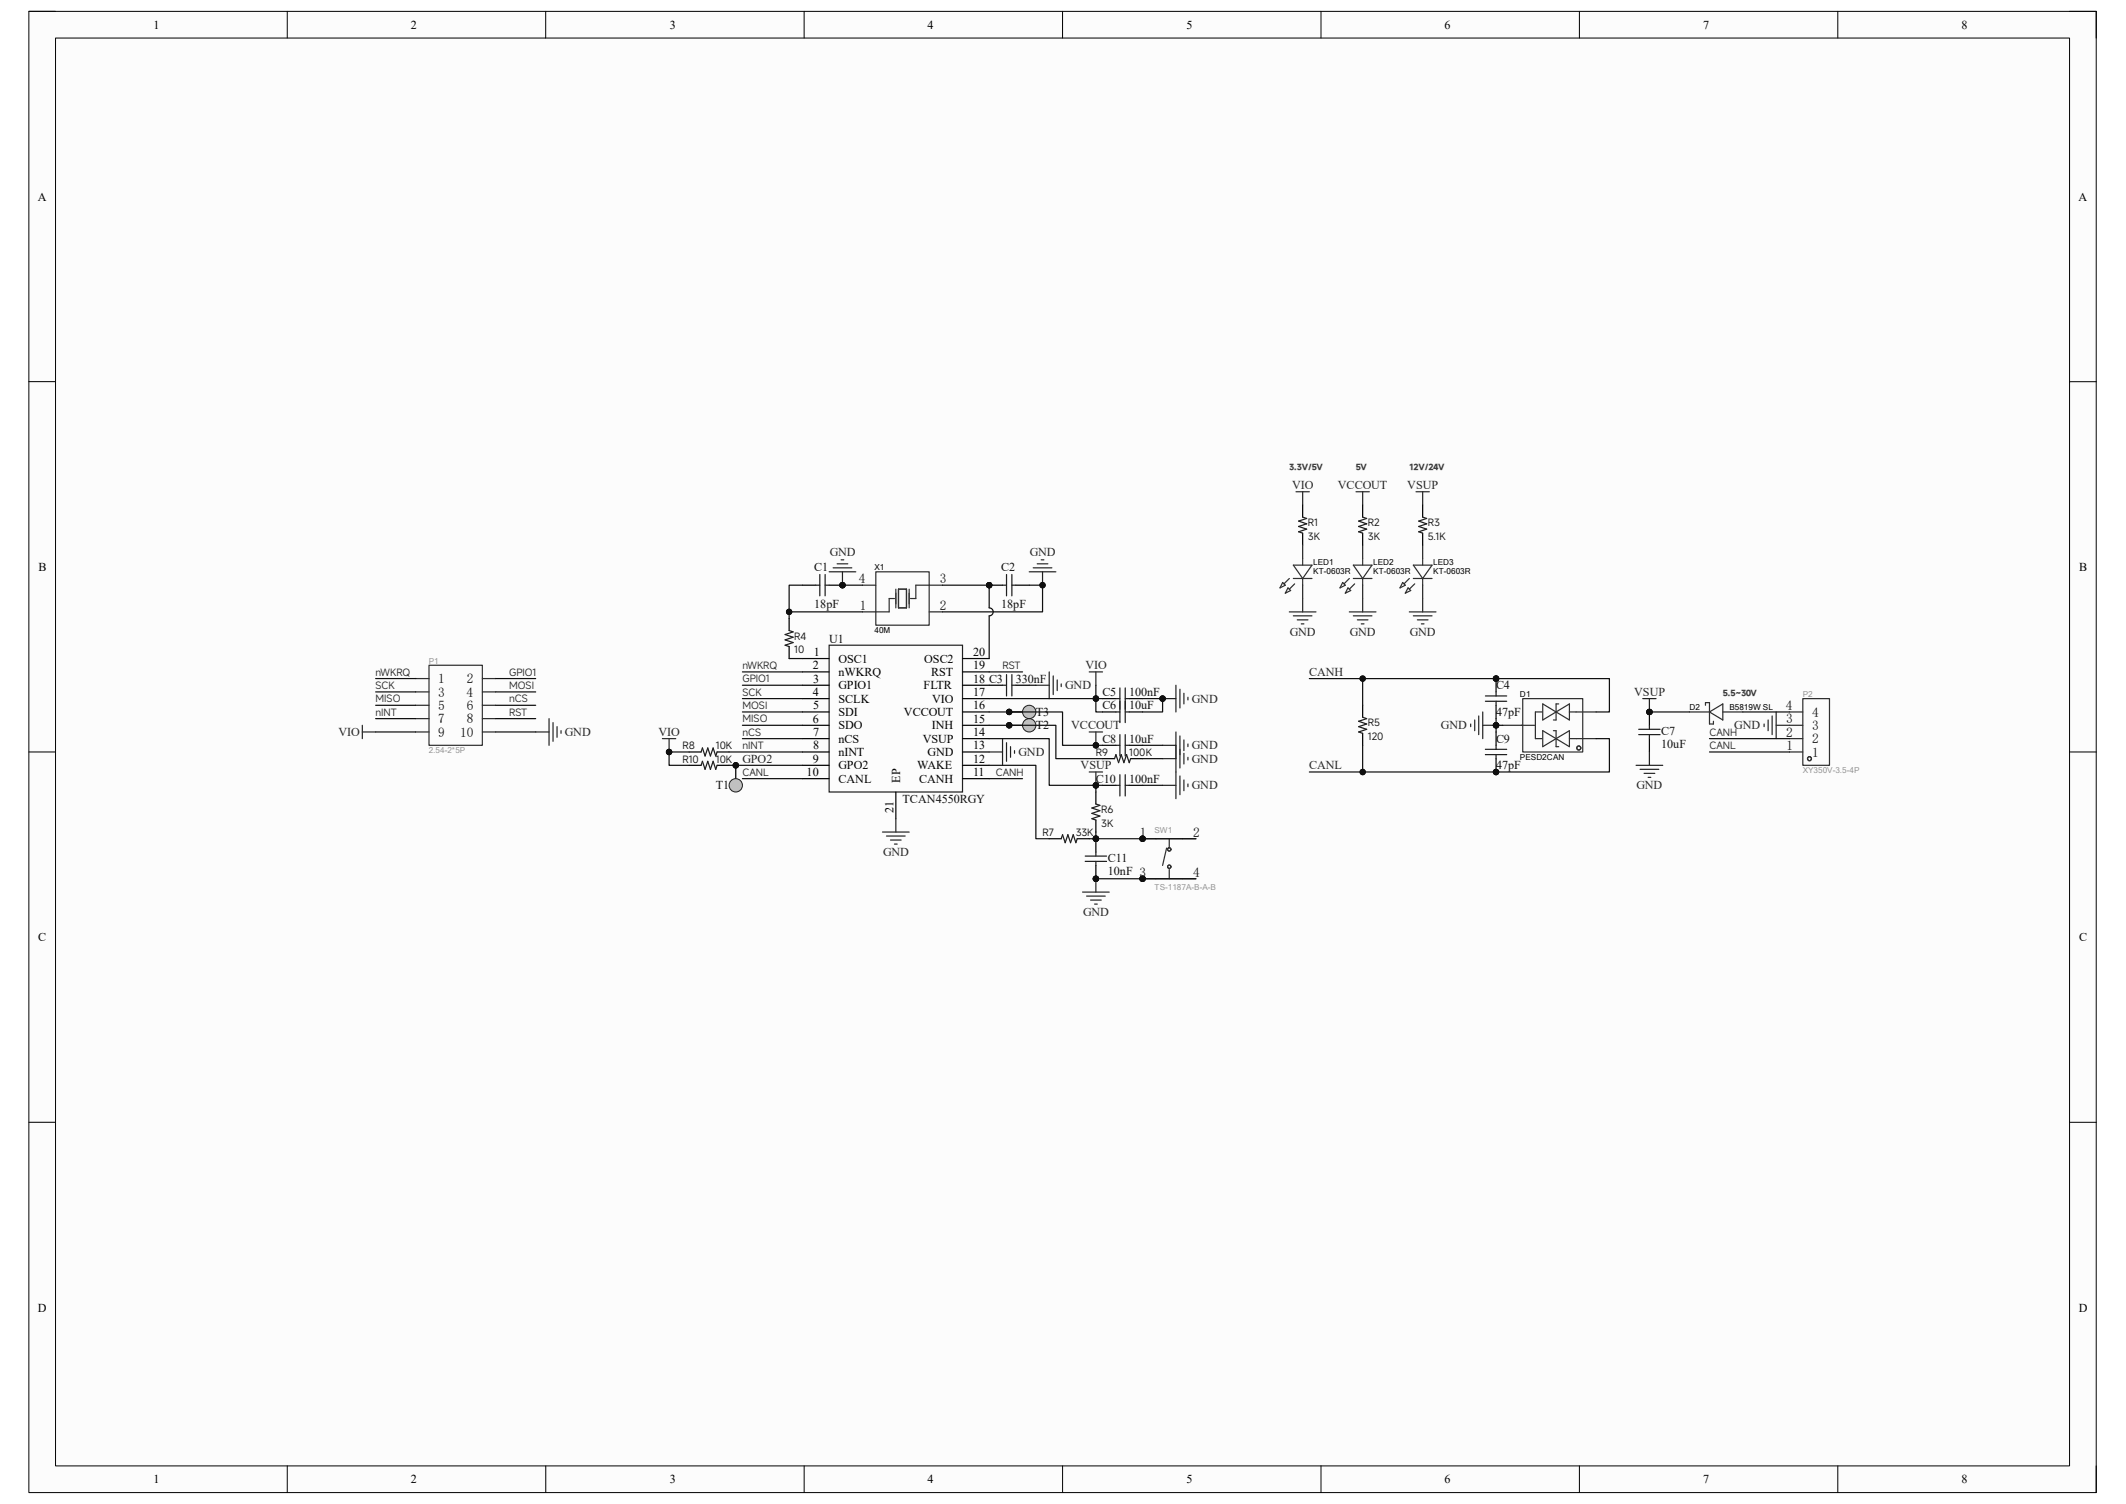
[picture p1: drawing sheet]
<svg xmlns="http://www.w3.org/2000/svg" width="297mm" height="210mm" viewBox="0 0 297 210" stroke-linecap="round" stroke-linejoin="round" font-family="sans-serif">
<path d="M4 1.6h288.8v206.8h-288.8z" fill-rule="evenodd" fill="#fcfcfc"/>
<path d="M4 1.6h288.8v206.8h-288.8z" fill="none" stroke="#000" stroke-width=".14"/>
<path d="M7.8 5.3h281.3v199.4h-281.3z" fill-rule="evenodd" fill="#fcfcfc"/>
<g fill="none" stroke="#000" stroke-width=".14">
<path d="M4 1.6h3.8M7.8 5.3h281.3v199.4h-281.3zM40.1 1.6v3.7M76.2 1.6v3.7M112.3 1.6v3.7M148.4 1.6v3.7M184.5 1.6v3.7M220.6 1.6v3.7M256.7 1.6v3.7M289.1 1.6h3.7v3.7M4 53.3h3.8M289.1 53.3h3.7"/>
<path d="M4 105h3.8M289.1 105h3.7M4 156.7h3.8M289.1 156.7h3.7M40.1 204.7v3.7M76.2 204.7v3.7M112.3 204.7v3.7M148.4 204.7v3.7M184.5 204.7v3.7M220.6 204.7v3.7M256.7 204.7v3.7M292.8 204.7v3.7"/>
</g>
<path d="M115.8 90.1h18.7v20.5h-18.7z" fill="none" stroke="#262626" stroke-width=".17"/>
<g fill="none" stroke="#000" stroke-width=".17">
<path d="M112.1 92h3.7M112.1 93.8h3.7M112.1 95.7h3.7M112.1 97.5h3.7M112.1 99.4h3.7M134.5 92h3.7M134.5 93.8h3.7M134.5 95.7h3.7M134.5 97.5h3.7M134.5 99.4h3.7M112.1 101.3h3.7M112.1 103.1h3.7"/>
<path d="M112.1 105h3.7M112.1 106.9h3.7M112.1 108.7h3.7M125.1 110.6v3.7M134.5 101.3h3.7M134.5 103.1h3.7M134.5 105h3.7M134.5 106.9h3.7M134.5 108.7h3.7"/>
</g>
<path d="M122.3 79.8h7.5v7.5h-7.5zM125 83.6h-.8v1.8h-1.9M125.1 82.3v2.6M125.5 82.3h1.1v2.6h-1.1zM127 82.3v2.6M129.8 81.7h-1.9v1.9h-.7" fill="none" stroke="#303030" stroke-width=".17"/>
<path d="M120.5 81.7h1.8M120.5 85.4h1.8M129.8 81.7h1.9M129.8 85.4h1.9" fill="none" stroke="#292929" stroke-width=".17"/>
<circle cx="117.7" cy="81.7" r=".37" fill="#0e0e0e"/>
<circle cx="117.7" cy="81.7" r=".37" fill="none" stroke="#0e0e0e" stroke-width=".14"/>
<path d="M112.1 81.7h1.9M115.8 81.7h1.9" fill="none" stroke="#000" stroke-width=".17"/>
<circle cx="117.7" cy="81.7" r=".37" fill="#0e0e0e"/>
<circle cx="117.7" cy="81.7" r=".37" fill="none" stroke="#0e0e0e" stroke-width=".14"/>
<path d="M114 81.7h.5M114.5 80.2v3M115.3 80.2v3M115.3 81.7h.5" fill="none" stroke="#1c1c1c" stroke-width=".17"/>
<circle cx="138.2" cy="81.7" r=".37" fill="#0e0e0e"/>
<circle cx="138.2" cy="81.7" r=".37" fill="none" stroke="#0e0e0e" stroke-width=".14"/>
<path d="M138.2 81.7h1.9" fill="none" stroke="#000" stroke-width=".17"/>
<circle cx="138.2" cy="81.7" r=".37" fill="#0e0e0e"/>
<circle cx="138.2" cy="81.7" r=".37" fill="none" stroke="#0e0e0e" stroke-width=".14"/>
<path d="M141.9 81.7h1.9" fill="none" stroke="#000" stroke-width=".17"/>
<path d="M140.1 81.7h.5M140.6 80.2v3M141.4 80.2v3M141.4 81.7h.5" fill="none" stroke="#1c1c1c" stroke-width=".17"/>
<path d="M115.8 79.8h3.8M116.4 79.3h2.6M116.9 78.7h1.5M117.5 78.2h.4M117.7 79.8v1.9" fill="none" stroke="#262626" stroke-width=".17"/>
<circle cx="117.7" cy="81.7" r=".37" fill="#0e0e0e"/>
<circle cx="117.7" cy="81.7" r=".37" fill="none" stroke="#0e0e0e" stroke-width=".14"/>
<path d="M143.8 79.8h3.7M144.3 79.3h2.6M144.9 78.7h1.5M145.5 78.2h.3M145.6 79.8v1.9" fill="none" stroke="#262626" stroke-width=".17"/>
<circle cx="145.6" cy="81.7" r=".37" fill="#0e0e0e"/>
<circle cx="145.6" cy="81.7" r=".37" fill="none" stroke="#0e0e0e" stroke-width=".14"/>
<path d="M154 97.5h1.9M157.8 97.5h1.8" fill="none" stroke="#000" stroke-width=".17"/>
<path d="M155.9 97.5h.5M156.4 96.1v2.9M157.2 96.1v2.9M157.2 97.5h.6" fill="none" stroke="#1c1c1c" stroke-width=".17"/>
<path d="M162.4 97.5h1.9M164.3 95.7v3.7M164.8 96.2v2.6M165.4 96.8v1.5M166 97.4v.3" fill="none" stroke="#262626" stroke-width=".17"/>
<circle cx="162.4" cy="97.5" r=".37" fill="#0e0e0e"/>
<circle cx="162.4" cy="97.5" r=".37" fill="none" stroke="#0e0e0e" stroke-width=".14"/>
<path d="M146.6 117.1h1.7M150.5 117.1h1.7M154 109.7h1.9M157.8 109.7h1.8" fill="none" stroke="#000" stroke-width=".17"/>
<path d="M148.3 117.1l.1-.6 .4 1.2 .4-1.2 .4 1.2 .3-1.2 .4 1.2 .2-.6M155.9 109.7h.5M156.4 108.2v2.9M157.2 108.2v2.9M157.2 109.7h.6" fill="none" stroke="#1c1c1c" stroke-width=".17"/>
<path d="M123.3 116.2h3.7M123.8 116.7h2.6M124.4 117.3h1.5M125 117.9h.3M125.1 114.3v1.9M162.4 109.7h1.9M164.3 107.8v3.7M164.8 108.4v2.6M165.4 108.9v1.5M166 109.5v.3" fill="none" stroke="#262626" stroke-width=".17"/>
<circle cx="209" cy="94.8" r=".37" fill="#0e0e0e"/>
<circle cx="209" cy="94.8" r=".37" fill="none" stroke="#0e0e0e" stroke-width=".14"/>
<path d="M209 94.8v1.8" fill="none" stroke="#000" stroke-width=".17"/>
<circle cx="209" cy="94.8" r=".37" fill="#0e0e0e"/>
<circle cx="209" cy="94.8" r=".37" fill="none" stroke="#0e0e0e" stroke-width=".14"/>
<path d="M209 98.5v1.8" fill="none" stroke="#000" stroke-width=".17"/>
<path d="M207.5 97.9h3M207.5 97.2h3M209 96.6v.6M209 97.9v.6" fill="none" stroke="#1c1c1c" stroke-width=".17"/>
<circle cx="209" cy="107.8" r=".38" fill="#0e0e0e"/>
<circle cx="209" cy="107.8" r=".38" fill="none" stroke="#0e0e0e" stroke-width=".14"/>
<path d="M209 102.2v1.9M209 105.9v1.9" fill="none" stroke="#000" stroke-width=".17"/>
<circle cx="209" cy="107.8" r=".38" fill="#0e0e0e"/>
<circle cx="209" cy="107.8" r=".38" fill="none" stroke="#0e0e0e" stroke-width=".14"/>
<path d="M207.5 105.4h3M207.5 104.6h3M209 104.1v.5M209 105.4v.5" fill="none" stroke="#1c1c1c" stroke-width=".17"/>
<path d="M206.6 100v2.6M207.1 99.4v3.7M205.5 101.1v.4M206 100.5v1.5M207.1 101.3h1.9" fill="none" stroke="#262626" stroke-width=".17"/>
<circle cx="209" cy="101.3" r=".37" fill="#0e0e0e"/>
<circle cx="209" cy="101.3" r=".37" fill="none" stroke="#0e0e0e" stroke-width=".14"/>
<g fill="none" stroke="#292929" stroke-width=".17">
<path d="M58.1 94.7h1.8M58.1 96.6h1.8M58.1 98.5h1.8M67.4 94.7h1.8M67.4 96.6h1.8M67.4 98.5h1.8M220.2 99.4h2.8M236 99.4h2.8M240.7 99.4h2.8M250 99.4h1.9M58.1 100.3h1.8M58.1 102.2h1.8"/>
<path d="M67.4 100.3h1.8M67.4 102.2h1.8M209.9 101.3h2.8M220.2 103.1h2.8M250 103.1h1.9M250 101.3h1.9M250 105h1.9"/>
</g>
<g fill="none" stroke="#303030" stroke-width=".17">
<path d="M59.9 92.9h7.5v11.2h-7.5zM212.7 97.5h8.4v7.5h-8.4zM215.4 99.4h-.9v3.7h.9M215.5 98.3v2.2l3.7-2.2v2.2zM217.8 98.3h-.4v2.2h-.4M219.2 99.4h1M238.3 98.5v-.4h.5v3h.6v-.4M238.8 99.4l1.9-1.1v2.2zM251.9 97.5h3.7v9.4h-3.7zM212.5 101.3h1.9M215.5 102l1.9 1.1-1.9 1.2zM217 102h.4v2.3h.4"/>
<path d="M217.4 103.1l1.8-1.1v2.3zM219.2 103.1h1"/>
<circle cx="220.6" cy="104.4" r=".28"/>
<circle cx="252.8" cy="105.9" r=".28"/>
</g>
<path d="M138.2 95.7h1.9M141.9 95.7h1.9M154 99.4h1.9M157.8 99.4h1.8M190.4 98.5v1.7M190.4 102.4v1.7" fill="none" stroke="#000" stroke-width=".17"/>
<path d="M140.1 95.7h.5M140.6 94.2v3M141.4 94.2v3M141.4 95.7h.5M155.9 99.4h.5M156.4 97.9v3M157.2 97.9v3M157.2 99.4h.6M190.4 100.2l.5 .1-1.1 .4 1.1 .4-1.1 .4 1.1 .3-1.1 .4 .6 .2" fill="none" stroke="#1c1c1c" stroke-width=".17"/>
<g fill="none" stroke="#262626" stroke-width=".17">
<path d="M144.7 95.7h1.9M146.6 93.8v3.7M147.1 94.4v2.6M147.7 94.9v1.5M148.3 95.5v.4M152.2 93.8h1.8M153.1 93.8v1.9M229.5 97.5h1.9M230.4 97.5v1.9M138.2 105h1.9M140.1 103.1v3.8M140.6 103.7v2.6"/>
<path d="M141.2 104.3v1.4M141.7 104.8v.4"/>
</g>
<circle cx="230.4" cy="99.4" r=".37" fill="#0e0e0e"/>
<circle cx="230.4" cy="99.4" r=".37" fill="none" stroke="#0e0e0e" stroke-width=".14"/>
<path d="M247.6 100v2.6M248.1 99.4v3.7M246.4 101.1v.4M247 100.5v1.5M248.1 101.3h1.9" fill="none" stroke="#262626" stroke-width=".17"/>
<circle cx="230.4" cy="99.4" r=".37" fill="#0e0e0e"/>
<circle cx="230.4" cy="99.4" r=".37" fill="none" stroke="#0e0e0e" stroke-width=".14"/>
<path d="M230.4 99.4v1.9" fill="none" stroke="#000" stroke-width=".17"/>
<circle cx="230.4" cy="99.4" r=".37" fill="#0e0e0e"/>
<circle cx="230.4" cy="99.4" r=".37" fill="none" stroke="#0e0e0e" stroke-width=".14"/>
<path d="M153.1 110.6v1.7M153.1 114.5v1.7M230.4 103.1v1.9" fill="none" stroke="#000" stroke-width=".17"/>
<path d="M153.1 112.3l.6 .1-1.2 .4 1.2 .4-1.2 .4 1.2 .3-1.2 .4 .6 .2M228.9 102.6h3M228.9 101.8h3M230.4 101.3v.5M230.4 102.6v.5" fill="none" stroke="#1c1c1c" stroke-width=".17"/>
<path d="M228.6 106.9h3.7M229.1 107.4h2.6M229.7 108h1.5M230.2 108.5h.4M230.4 105v1.9" fill="none" stroke="#262626" stroke-width=".17"/>
<circle cx="153.1" cy="117.1" r=".37" fill="#0e0e0e"/>
<circle cx="153.1" cy="117.1" r=".37" fill="none" stroke="#0e0e0e" stroke-width=".14"/>
<circle cx="153.1" cy="122.7" r=".37" fill="#0e0e0e"/>
<circle cx="153.1" cy="122.7" r=".37" fill="none" stroke="#0e0e0e" stroke-width=".14"/>
<path d="M153.1 117.1v1.9" fill="none" stroke="#000" stroke-width=".17"/>
<circle cx="153.1" cy="117.1" r=".37" fill="#0e0e0e"/>
<circle cx="153.1" cy="117.1" r=".37" fill="none" stroke="#0e0e0e" stroke-width=".14"/>
<path d="M153.1 120.8v1.9" fill="none" stroke="#000" stroke-width=".17"/>
<circle cx="153.1" cy="122.7" r=".37" fill="#0e0e0e"/>
<circle cx="153.1" cy="122.7" r=".37" fill="none" stroke="#0e0e0e" stroke-width=".14"/>
<path d="M151.6 119.5h3M153.1 119v.5M151.6 120.3h3M153.1 120.3v.5" fill="none" stroke="#1c1c1c" stroke-width=".17"/>
<path d="M151.2 124.6h3.8M151.8 125.1h2.6M152.3 125.7h1.5M152.9 126.2h.4M153.1 122.7v1.9" fill="none" stroke="#262626" stroke-width=".17"/>
<circle cx="153.1" cy="122.7" r=".37" fill="#0e0e0e"/>
<circle cx="153.1" cy="122.7" r=".37" fill="none" stroke="#0e0e0e" stroke-width=".14"/>
<path d="M197.8 68.7h1.9M198.7 68.7v1.8M152.2 107.8h1.8M153.1 107.8v1.9" fill="none" stroke="#262626" stroke-width=".17"/>
<circle cx="153.1" cy="109.7" r=".37" fill="#0e0e0e"/>
<circle cx="153.1" cy="109.7" r=".37" fill="none" stroke="#0e0e0e" stroke-width=".14"/>
<path d="M154 104.1h1.9M157.8 104.1h1.8" fill="none" stroke="#000" stroke-width=".17"/>
<path d="M155.9 104.1h.5M156.4 102.6v3M157.2 102.6v3M157.2 104.1h.6" fill="none" stroke="#1c1c1c" stroke-width=".17"/>
<path d="M152.2 102.2h1.8M153.1 102.2v1.9M162.4 104.1h1.9M164.3 102.2v3.7M164.8 102.8v2.6M165.4 103.3v1.5M166 103.9v.4" fill="none" stroke="#262626" stroke-width=".17"/>
<circle cx="153.1" cy="104.1" r=".37" fill="#0e0e0e"/>
<circle cx="153.1" cy="104.1" r=".37" fill="none" stroke="#0e0e0e" stroke-width=".14"/>
<g fill="none" stroke="#262626" stroke-width=".17">
<path d="M181 68.7h1.9M182 68.7v1.8M189.4 68.7h1.9M190.4 68.7v1.8M180.1 85.4h3.7M180.7 86h2.6M181.2 86.6h1.5M181.8 87.1h.4M182 83.6v1.8M188.5 85.4h3.7M189.1 86h2.6M189.6 86.6h1.5"/>
<path d="M190.2 87.1h.4M190.4 83.6v1.8M196.9 85.4h3.7M197.4 86h2.7M198 86.6h1.5M198.6 87.1h.3M198.7 83.6v1.8"/>
</g>
<g fill="none" stroke="#303030" stroke-width=".17">
<path d="M180.7 78.9h2.6l-1.3 1.9zM182 78v.9M189.1 78.9h2.6l-1.3 1.9zM190.4 78v.9M197.4 78.9h2.7l-1.4 1.9zM198.7 78v.9M179.2 81.3l.4 .4-.8 .4zM179.9 82.1l.4 .4-.7 .3zM180.1 80.8l-.7 .7M180.7 80.8h2.6M180.9 81.5l-.8 .8M182 80.8v.9"/>
<path d="M187.6 81.3l.3 .4-.7 .4zM188.3 82.1l.4 .4-.8 .3zM188.5 80.8l-.7 .7M189.1 80.8h2.6M189.2 81.5l-.7 .8M190.4 80.8v.9M196 81.3l.3 .4-.7 .4zM196.7 82.1l.4 .4-.8 .3zM196.9 80.8l-.8 .7M197.4 80.8h2.7M197.6 81.5l-.7 .8M198.7 80.8v.9"/>
</g>
<path d="M182 76.1v1.9M190.4 76.1v1.9M198.7 76.1v1.9M182 81.7v1.9M190.4 81.7v1.9M198.7 81.7v1.9" fill="none" stroke="#292929" stroke-width=".17"/>
<path d="M182 70.5v1.7M182 74.4v1.7M190.4 70.5v1.7M190.4 74.4v1.7M198.7 70.5v1.7M198.7 74.4v1.7" fill="none" stroke="#000" stroke-width=".17"/>
<path d="M182 72.2l.5 .2-1.1 .4 1.1 .3-1.1 .4 1.1 .4-1.1 .4 .6 .1M190.4 72.2l.5 .2-1.1 .4 1.1 .3-1.1 .4 1.1 .4-1.1 .4 .6 .1M198.7 72.2l.6 .2-1.1 .4 1.1 .3-1.1 .4 1.1 .4-1.1 .4 .5 .1" fill="none" stroke="#1c1c1c" stroke-width=".17"/>
<circle cx="159.6" cy="117.1" r=".37" fill="#0e0e0e"/>
<circle cx="159.6" cy="117.1" r=".37" fill="none" stroke="#0e0e0e" stroke-width=".14"/>
<circle cx="159.6" cy="122.7" r=".37" fill="#0e0e0e"/>
<circle cx="159.6" cy="122.7" r=".37" fill="none" stroke="#0e0e0e" stroke-width=".14"/>
<g fill="none" stroke="#303030" stroke-width=".17">
<path d="M161.5 117.1h3.7M163 118.4l-.6 2.4M163.3 117.1v1.3M161.5 122.7h3.7M163.3 121.4v1.3"/>
<circle cx="163.3" cy="118.6" r=".23"/>
<circle cx="163.3" cy="121" r=".23"/>
</g>
<path d="M159.6 117.1h1.9M165.2 117.1h1.9" fill="none" stroke="#292929" stroke-width=".17"/>
<circle cx="159.6" cy="117.1" r=".37" fill="#0e0e0e"/>
<circle cx="159.6" cy="117.1" r=".37" fill="none" stroke="#0e0e0e" stroke-width=".14"/>
<path d="M159.6 122.7h1.9M165.2 122.7h1.9" fill="none" stroke="#292929" stroke-width=".17"/>
<circle cx="159.6" cy="122.7" r=".37" fill="#0e0e0e"/>
<circle cx="159.6" cy="122.7" r=".37" fill="none" stroke="#0e0e0e" stroke-width=".14"/>
<path d="M96.3 105h1.6M96.3 106.9h1.6M100.2 105h1.7M100.2 106.9h1.7M154 105.9h1.7M157.9 105.9h1.7" fill="none" stroke="#000" stroke-width=".17"/>
<path d="M97.9 105l.2-.6 .4 1.2 .4-1.2 .3 1.2 .4-1.2 .4 1.2 .2-.6M97.9 106.9l.2-.6 .4 1.1 .4-1.1 .3 1.1 .4-1.1 .4 1.1 .2-.5M155.7 105.9l.2-.5 .4 1.1 .3-1.1 .4 1.1 .4-1.1 .4 1.1 .1-.6" fill="none" stroke="#1c1c1c" stroke-width=".17"/>
<path d="M92.5 103.1h1.9M93.5 103.1v1.9M162.4 105.9h1.9M164.3 104.1v3.7M164.8 104.6v2.6M165.4 105.2v1.5M166 105.7v.4" fill="none" stroke="#262626" stroke-width=".17"/>
<circle cx="93.5" cy="105" r=".37" fill="#0e0e0e"/>
<circle cx="93.5" cy="105" r=".37" fill="none" stroke="#0e0e0e" stroke-width=".14"/>
<path d="M110.2 86.4v1.6M110.2 90.3v1.7" fill="none" stroke="#000" stroke-width=".17"/>
<path d="M110.2 88l.6 .2-1.1 .4 1.1 .4-1.1 .3 1.1 .4-1.1 .4 .5 .2" fill="none" stroke="#1c1c1c" stroke-width=".17"/>
<path d="M50.6 101.3v1.8M50.6 102.2h1.9M74.8 102.2h1.9M76.7 100.3v3.8M77.3 100.9v2.6M77.8 101.5v1.4M78.4 102v.4" fill="none" stroke="#262626" stroke-width=".17"/>
<circle cx="102.8" cy="106.9" r=".37" fill="#0e0e0e"/>
<circle cx="102.8" cy="106.9" r=".37" fill="none" stroke="#0e0e0e" stroke-width=".14"/>
<path d="M102.8 106.9v1.8" fill="none" stroke="#000" stroke-width=".17"/>
<circle cx="102.8" cy="106.9" r=".37" fill="#0e0e0e"/>
<circle cx="102.8" cy="106.9" r=".37" fill="none" stroke="#0e0e0e" stroke-width=".14"/>
<circle cx="102.8" cy="109.7" r=".93" fill="#c0c0c0"/>
<circle cx="102.8" cy="109.7" r=".93" fill="none" stroke="#1c1c1c" stroke-width=".14"/>
<circle cx="141" cy="101.3" r=".37" fill="#0e0e0e"/>
<circle cx="141" cy="101.3" r=".37" fill="none" stroke="#0e0e0e" stroke-width=".14"/>
<path d="M141 101.3h1.8" fill="none" stroke="#000" stroke-width=".17"/>
<circle cx="141" cy="101.3" r=".37" fill="#0e0e0e"/>
<circle cx="141" cy="101.3" r=".37" fill="none" stroke="#0e0e0e" stroke-width=".14"/>
<circle cx="143.8" cy="101.3" r=".93" fill="#c0c0c0"/>
<circle cx="143.8" cy="101.3" r=".93" fill="none" stroke="#1c1c1c" stroke-width=".14"/>
<circle cx="141" cy="99.4" r=".37" fill="#0e0e0e"/>
<circle cx="141" cy="99.4" r=".37" fill="none" stroke="#0e0e0e" stroke-width=".14"/>
<path d="M141 99.4h1.8" fill="none" stroke="#000" stroke-width=".17"/>
<circle cx="141" cy="99.4" r=".37" fill="#0e0e0e"/>
<circle cx="141" cy="99.4" r=".37" fill="none" stroke="#0e0e0e" stroke-width=".14"/>
<circle cx="143.8" cy="99.4" r=".93" fill="#c0c0c0"/>
<circle cx="143.8" cy="99.4" r=".93" fill="none" stroke="#1c1c1c" stroke-width=".14"/>
<path d="M117.7 81.7h2.8" fill="none" stroke="#0e0e0e" stroke-width=".17"/>
<circle cx="117.7" cy="81.7" r=".37" fill="#0e0e0e"/>
<circle cx="117.7" cy="81.7" r=".37" fill="none" stroke="#0e0e0e" stroke-width=".14"/>
<path d="M131.7 81.7h6.5" fill="none" stroke="#0e0e0e" stroke-width=".17"/>
<circle cx="138.2" cy="81.7" r=".37" fill="#0e0e0e"/>
<circle cx="138.2" cy="81.7" r=".37" fill="none" stroke="#0e0e0e" stroke-width=".14"/>
<path d="M143.8 81.7h1.8v3.7h-13.9" fill="none" stroke="#0e0e0e" stroke-width=".17"/>
<circle cx="145.6" cy="81.7" r=".37" fill="#0e0e0e"/>
<circle cx="145.6" cy="81.7" r=".37" fill="none" stroke="#0e0e0e" stroke-width=".14"/>
<path d="M159.6 97.5h2.8" fill="none" stroke="#0e0e0e" stroke-width=".17"/>
<circle cx="162.4" cy="97.5" r=".37" fill="#0e0e0e"/>
<circle cx="162.4" cy="97.5" r=".37" fill="none" stroke="#0e0e0e" stroke-width=".14"/>
<path d="M103.7 95.7h8.4M103.7 97.5h8.4M103.7 99.4h8.4M103.7 93.8h8.4M103.7 103.1h8.4M103.7 101.3h8.4M103.7 108.7h8.4M138.2 106.9h6.5v10.2h1.9M138.2 108.7h4.6M159.6 109.7h2.8M209 101.3v.9" fill="none" stroke="#0e0e0e" stroke-width=".17"/>
<circle cx="209" cy="101.3" r=".37" fill="#0e0e0e"/>
<circle cx="209" cy="101.3" r=".37" fill="none" stroke="#0e0e0e" stroke-width=".14"/>
<path d="M209 100.3v1" fill="none" stroke="#0e0e0e" stroke-width=".17"/>
<circle cx="209" cy="101.3" r=".37" fill="#0e0e0e"/>
<circle cx="209" cy="101.3" r=".37" fill="none" stroke="#0e0e0e" stroke-width=".14"/>
<path d="M182.9 94.8h26.1" fill="none" stroke="#0e0e0e" stroke-width=".17"/>
<circle cx="190.4" cy="94.8" r=".37" fill="#0e0e0e"/>
<circle cx="190.4" cy="94.8" r=".37" fill="none" stroke="#0e0e0e" stroke-width=".14"/>
<circle cx="209" cy="94.8" r=".37" fill="#0e0e0e"/>
<circle cx="209" cy="94.8" r=".37" fill="none" stroke="#0e0e0e" stroke-width=".14"/>
<path d="M209 94.8h15.8v4.6h-1.8" fill="none" stroke="#0e0e0e" stroke-width=".17"/>
<circle cx="209" cy="94.8" r=".37" fill="#0e0e0e"/>
<circle cx="209" cy="94.8" r=".37" fill="none" stroke="#0e0e0e" stroke-width=".14"/>
<path d="M138.2 97.5h15.8M138.2 93.8h4.6M143.8 95.7h.9" fill="none" stroke="#0e0e0e" stroke-width=".17"/>
<circle cx="153.1" cy="97.5" r=".37" fill="#0e0e0e"/>
<circle cx="153.1" cy="97.5" r=".37" fill="none" stroke="#0e0e0e" stroke-width=".14"/>
<path d="M153.1 95.7v1.8" fill="none" stroke="#0e0e0e" stroke-width=".17"/>
<circle cx="153.1" cy="97.5" r=".37" fill="#0e0e0e"/>
<circle cx="153.1" cy="97.5" r=".37" fill="none" stroke="#0e0e0e" stroke-width=".14"/>
<path d="M52.5 94.7h5.6M52.5 96.6h5.6M52.5 98.5h5.6M69.2 94.7h5.6M69.2 96.6h5.6M69.2 98.5h5.6M153.1 97.5v1.9h.9M52.5 100.3h5.6M52.5 102.2h5.6M69.2 100.3h5.6M69.2 102.2h5.6" fill="none" stroke="#0e0e0e" stroke-width=".17"/>
<circle cx="153.1" cy="97.5" r=".37" fill="#0e0e0e"/>
<circle cx="153.1" cy="97.5" r=".37" fill="none" stroke="#0e0e0e" stroke-width=".14"/>
<path d="M162.4 97.5v1.9h-2.8" fill="none" stroke="#0e0e0e" stroke-width=".17"/>
<circle cx="162.4" cy="97.5" r=".37" fill="#0e0e0e"/>
<circle cx="162.4" cy="97.5" r=".37" fill="none" stroke="#0e0e0e" stroke-width=".14"/>
<path d="M223 103.1h1.8v4.7h-41.9" fill="none" stroke="#0e0e0e" stroke-width=".17"/>
<circle cx="190.4" cy="107.8" r=".37" fill="#0e0e0e"/>
<circle cx="190.4" cy="107.8" r=".37" fill="none" stroke="#0e0e0e" stroke-width=".14"/>
<circle cx="209" cy="107.8" r=".38" fill="#0e0e0e"/>
<circle cx="209" cy="107.8" r=".38" fill="none" stroke="#0e0e0e" stroke-width=".14"/>
<path d="M190.4 94.8v3.7" fill="none" stroke="#0e0e0e" stroke-width=".17"/>
<circle cx="190.4" cy="94.8" r=".37" fill="#0e0e0e"/>
<circle cx="190.4" cy="94.8" r=".37" fill="none" stroke="#0e0e0e" stroke-width=".14"/>
<path d="M190.4 104.1v3.7" fill="none" stroke="#0e0e0e" stroke-width=".17"/>
<circle cx="190.4" cy="107.8" r=".37" fill="#0e0e0e"/>
<circle cx="190.4" cy="107.8" r=".37" fill="none" stroke="#0e0e0e" stroke-width=".14"/>
<path d="M209 101.3h.9" fill="none" stroke="#0e0e0e" stroke-width=".17"/>
<circle cx="209" cy="101.3" r=".37" fill="#0e0e0e"/>
<circle cx="209" cy="101.3" r=".37" fill="none" stroke="#0e0e0e" stroke-width=".14"/>
<path d="M230.4 99.4h5.6M243.5 99.4h6.5" fill="none" stroke="#0e0e0e" stroke-width=".17"/>
<circle cx="230.4" cy="99.4" r=".37" fill="#0e0e0e"/>
<circle cx="230.4" cy="99.4" r=".37" fill="none" stroke="#0e0e0e" stroke-width=".14"/>
<path d="M153.1 116.2v.9M238.8 103.1h11.2M238.8 105h11.2" fill="none" stroke="#0e0e0e" stroke-width=".17"/>
<circle cx="153.1" cy="117.1" r=".37" fill="#0e0e0e"/>
<circle cx="153.1" cy="117.1" r=".37" fill="none" stroke="#0e0e0e" stroke-width=".14"/>
<path d="M152.2 117.1h.9" fill="none" stroke="#0e0e0e" stroke-width=".17"/>
<circle cx="153.1" cy="117.1" r=".37" fill="#0e0e0e"/>
<circle cx="153.1" cy="117.1" r=".37" fill="none" stroke="#0e0e0e" stroke-width=".14"/>
<path d="M138.2 103.1h8.4v6.6h6.5" fill="none" stroke="#0e0e0e" stroke-width=".17"/>
<circle cx="153.1" cy="109.7" r=".37" fill="#0e0e0e"/>
<circle cx="153.1" cy="109.7" r=".37" fill="none" stroke="#0e0e0e" stroke-width=".14"/>
<path d="M153.1 109.7h.9" fill="none" stroke="#0e0e0e" stroke-width=".17"/>
<circle cx="153.1" cy="109.7" r=".37" fill="#0e0e0e"/>
<circle cx="153.1" cy="109.7" r=".37" fill="none" stroke="#0e0e0e" stroke-width=".14"/>
<path d="M153.1 109.7v.9" fill="none" stroke="#0e0e0e" stroke-width=".17"/>
<circle cx="153.1" cy="109.7" r=".37" fill="#0e0e0e"/>
<circle cx="153.1" cy="109.7" r=".37" fill="none" stroke="#0e0e0e" stroke-width=".14"/>
<path d="M153.1 104.1h.9M159.6 104.1h2.8" fill="none" stroke="#0e0e0e" stroke-width=".17"/>
<circle cx="153.1" cy="104.1" r=".37" fill="#0e0e0e"/>
<circle cx="153.1" cy="104.1" r=".37" fill="none" stroke="#0e0e0e" stroke-width=".14"/>
<path d="M138.2 99.4h10.2v4.7h4.7" fill="none" stroke="#0e0e0e" stroke-width=".17"/>
<circle cx="141" cy="99.4" r=".37" fill="#0e0e0e"/>
<circle cx="141" cy="99.4" r=".37" fill="none" stroke="#0e0e0e" stroke-width=".14"/>
<circle cx="153.1" cy="104.1" r=".37" fill="#0e0e0e"/>
<circle cx="153.1" cy="104.1" r=".37" fill="none" stroke="#0e0e0e" stroke-width=".14"/>
<path d="M153.1 122.7h6.5" fill="none" stroke="#0e0e0e" stroke-width=".17"/>
<circle cx="159.6" cy="122.7" r=".37" fill="#0e0e0e"/>
<circle cx="159.6" cy="122.7" r=".37" fill="none" stroke="#0e0e0e" stroke-width=".14"/>
<circle cx="153.1" cy="122.7" r=".37" fill="#0e0e0e"/>
<circle cx="153.1" cy="122.7" r=".37" fill="none" stroke="#0e0e0e" stroke-width=".14"/>
<path d="M153.1 117.1h6.5" fill="none" stroke="#0e0e0e" stroke-width=".17"/>
<circle cx="153.1" cy="117.1" r=".37" fill="#0e0e0e"/>
<circle cx="153.1" cy="117.1" r=".37" fill="none" stroke="#0e0e0e" stroke-width=".14"/>
<circle cx="159.6" cy="117.1" r=".37" fill="#0e0e0e"/>
<circle cx="159.6" cy="117.1" r=".37" fill="none" stroke="#0e0e0e" stroke-width=".14"/>
<path d="M159.6 117.1h7.5" fill="none" stroke="#0e0e0e" stroke-width=".17"/>
<circle cx="159.6" cy="117.1" r=".37" fill="#0e0e0e"/>
<circle cx="159.6" cy="117.1" r=".37" fill="none" stroke="#0e0e0e" stroke-width=".14"/>
<path d="M159.6 122.7h7.5" fill="none" stroke="#0e0e0e" stroke-width=".17"/>
<circle cx="159.6" cy="122.7" r=".37" fill="#0e0e0e"/>
<circle cx="159.6" cy="122.7" r=".37" fill="none" stroke="#0e0e0e" stroke-width=".14"/>
<path d="M138.2 101.3h9.3v4.6h6.5" fill="none" stroke="#0e0e0e" stroke-width=".17"/>
<circle cx="141" cy="101.3" r=".37" fill="#0e0e0e"/>
<circle cx="141" cy="101.3" r=".37" fill="none" stroke="#0e0e0e" stroke-width=".14"/>
<path d="M101.9 106.9h10.2M101.9 105h10.2M159.6 105.9h2.8" fill="none" stroke="#0e0e0e" stroke-width=".17"/>
<circle cx="102.8" cy="106.9" r=".37" fill="#0e0e0e"/>
<circle cx="102.8" cy="106.9" r=".37" fill="none" stroke="#0e0e0e" stroke-width=".14"/>
<path d="M93.5 105h2.8" fill="none" stroke="#0e0e0e" stroke-width=".17"/>
<circle cx="93.5" cy="105" r=".37" fill="#0e0e0e"/>
<circle cx="93.5" cy="105" r=".37" fill="none" stroke="#0e0e0e" stroke-width=".14"/>
<path d="M93.5 105v1.9h2.8" fill="none" stroke="#0e0e0e" stroke-width=".17"/>
<circle cx="93.5" cy="105" r=".37" fill="#0e0e0e"/>
<circle cx="93.5" cy="105" r=".37" fill="none" stroke="#0e0e0e" stroke-width=".14"/>
<path d="M138.2 81.7v3.2a.56 .56 0 0 1 .5 .5 .56 .56 0 0 1-.5 .6v6" fill="none" stroke="#0e0e0e" stroke-width=".17"/>
<circle cx="138.2" cy="81.7" r=".37" fill="#0e0e0e"/>
<circle cx="138.2" cy="81.7" r=".37" fill="none" stroke="#0e0e0e" stroke-width=".14"/>
<path d="M112.1 81.7h-1.9v3.7h10.3" fill="none" stroke="#0e0e0e" stroke-width=".17"/>
<circle cx="110.2" cy="85.4" r=".37" fill="#0e0e0e"/>
<circle cx="110.2" cy="85.4" r=".37" fill="none" stroke="#0e0e0e" stroke-width=".14"/>
<path d="M110.2 85.4v1" fill="none" stroke="#0e0e0e" stroke-width=".17"/>
<circle cx="110.2" cy="85.4" r=".37" fill="#0e0e0e"/>
<circle cx="110.2" cy="85.4" r=".37" fill="none" stroke="#0e0e0e" stroke-width=".14"/>
<path d="M110.2 92h1.9" fill="none" stroke="#0e0e0e" stroke-width=".17"/>
<g font-size="1.9">
<text x="120" y="81.5">4</text>
<text x="131.3" y="81.5">3</text>
<text x="120.1" y="85.2">1</text>
<text x="131.3" y="85.2">2</text>
<text x="61.2" y="95.4">1</text>
<text x="65.2" y="95.4">2</text>
<text x="61.2" y="97.3">3</text>
<text x="61.2" y="99.1">5</text>
<text x="61.2" y="101">7</text>
<text x="65.2" y="97.3">4</text>
<text x="65.2" y="99.1">6</text>
<text x="65.2" y="101">8</text>
<text x="249.5" y="99.1">4</text>
<text x="249.5" y="101">3</text>
<text x="253.1" y="101.9">3</text>
<text x="253.1" y="100.1">4</text>
<text x="61.2" y="102.9">9</text>
<text x="64.3" y="102.9">10</text>
<text x="249.5" y="102.9">2</text>
<text x="249.6" y="104.7">1</text>
<text x="253.1" y="105.7">1</text>
<text x="253.1" y="103.8">2</text>
<text x="159.2" y="116.9">1</text>
<text x="166.7" y="116.9">2</text>
<text x="166.7" y="122.5">4</text>
</g>
<g font-size="1.7">
<text x="21.4" y="4">1</text>
<text x="57.4" y="4">2</text>
<text x="93.6" y="4">3</text>
<text x="129.6" y="4">4</text>
<text x="165.7" y="4">5</text>
<text x="201.8" y="4">6</text>
<text x="237.9" y="4">7</text>
<text x="274" y="4">8</text>
<text x="5.3" y="28">A</text>
<text x="290.4" y="28">A</text>
<text x="5.4" y="79.7">B</text>
<text x="290.4" y="79.7">B</text>
<text x="113.5" y="93.5">2</text>
<text x="113.6" y="95.3">3</text>
<text x="113.7" y="91.6">1</text>
<text x="117.1" y="92.5">OSC1</text>
<text x="117.1" y="94.4">nWKRQ</text>
<text x="129.1" y="92.5">OSC2</text>
<text x="130.1" y="94.4">RST</text>
<text x="135.9" y="95.3">18 C3</text>
<text x="135.9" y="93.5">19</text>
<text x="135.9" y="91.6">20</text>
<text x="113.5" y="97.2">4</text>
<text x="113.5" y="100.9">6</text>
<text x="113.6" y="99.1">5</text>
<text x="117.1" y="96.3">GPIO1</text>
<text x="117.1" y="98.1">SCLK</text>
<text x="117.1" y="100">SDI</text>
<text x="117.1" y="101.9">SDO</text>
<text x="126.3" y="100">VCCOUT</text>
<text x="129" y="96.3">FLTR</text>
<text x="130.2" y="101.9">INH</text>
<text x="130.2" y="98.1">VIO</text>
<text x="135.9" y="100.9">15</text>
<text x="135.9" y="99.1">16</text>
<text x="135.9" y="97.2">17</text>
<text x="113.5" y="106.5">9</text>
<text x="113.6" y="102.8">7</text>
<text x="113.6" y="104.6">8</text>
<text x="117.1" y="103.7">nCS</text>
<text x="117.1" y="105.6">nINT</text>
<text x="117.1" y="107.4">GPO2</text>
<text x="128.1" y="107.4">WAKE</text>
<text x="128.9" y="103.7">VSUP</text>
<text x="129.6" y="105.6">GND</text>
<text x="135.9" y="106.5">12</text>
<text x="135.9" y="104.6">13</text>
<text x="135.9" y="102.8">14</text>
<text x="112.7" y="108.4">10</text>
<text x="117.1" y="109.3">CANL</text>
<text x="124.8" y="113.5" transform="rotate(-90 124.8 113.5)">21</text>
<text x="125.7" y="109.3" transform="rotate(-90 125.7 109.3)">EP</text>
<text x="128.4" y="109.3">CANH</text>
<text x="135.9" y="108.4">11</text>
<text x="5.3" y="131.4">C</text>
<text x="290.4" y="131.4">C</text>
<text x="5.3" y="183.1">D</text>
<text x="290.4" y="183.1">D</text>
<text x="21.4" y="207.1">1</text>
<text x="57.4" y="207.1">2</text>
<text x="93.6" y="207.1">3</text>
<text x="129.6" y="207.1">4</text>
<text x="165.7" y="207.1">5</text>
<text x="201.8" y="207.1">6</text>
<text x="237.9" y="207.1">7</text>
<text x="274" y="207.1">8</text>
</g>
<g font-size="1.7" fill="#262626">
<text x="180.5" y="68.3">VIO</text>
<text x="186.9" y="68.3">VCCOUT</text>
<text x="196.6" y="68.3">VSUP</text>
<text x="115.9" y="77.6">GND</text>
<text x="143.8" y="77.6">GND</text>
<text x="180.2" y="88.8">GND</text>
<text x="188.5" y="88.8">GND</text>
<text x="196.9" y="88.8">GND</text>
<text x="151.6" y="93.5">VIO</text>
<text x="182.9" y="94.4">CANH</text>
<text x="148.8" y="96.3">GND</text>
<text x="149.6" y="101.9">VCCOUT</text>
<text x="166.5" y="98.1">GND</text>
<text x="201.3" y="101.9">GND</text>
<text x="228.3" y="97.2">VSUP</text>
<text x="242.3" y="101.9">GND</text>
<text x="47.3" y="102.8">VIO</text>
<text x="78.9" y="102.8">GND</text>
<text x="92" y="102.8">VIO</text>
<text x="103.7" y="106.5">GPO2</text>
<text x="142.3" y="105.6">GND</text>
<text x="151" y="107.4">VSUP</text>
<text x="166.5" y="104.6">GND</text>
<text x="166.5" y="106.5">GND</text>
<text x="182.9" y="107.4">CANL</text>
<text x="166.5" y="110.2">GND</text>
<text x="228.6" y="110.2">GND</text>
<text x="123.4" y="119.5">GND</text>
<text x="151.3" y="127.9">GND</text>
</g>
<g font-size="1.7" fill="#0e0e0e">
<text x="113.7" y="79.7">C1</text>
<text x="139.9" y="79.7">C2</text>
<text x="113.7" y="84.9">18pF</text>
<text x="115.8" y="89.7">U1</text>
<text x="139.9" y="84.9">18pF</text>
<text x="141.9" y="95.3">330nF</text>
<text x="144.7" y="101.9">T2</text>
<text x="144.7" y="100">T3</text>
<text x="154" y="97.2">C5</text>
<text x="154" y="99.1">C6</text>
<text x="157.7" y="97.2">100nF</text>
<text x="157.7" y="99.1">10uF</text>
<text x="209" y="96.3">C4</text>
<text x="209" y="100">47pF</text>
<text x="154" y="103.7">C8</text>
<text x="157.7" y="103.7">10uF</text>
<text x="209" y="103.7">C9</text>
<text x="209" y="107.4">47pF</text>
<text x="232.1" y="102.6">C7</text>
<text x="232.1" y="104.5">10uF</text>
<text x="100" y="110.2">T1</text>
<text x="126.1" y="112.1">TCAN4550RGY</text>
<text x="153.1" y="109.3">C10</text>
<text x="157.7" y="109.3">100nF</text>
<text x="154.8" y="120.3">C11</text>
<text x="154.8" y="122.2">10nF 3</text>
</g>
<g font-size="1.4" fill="#0e0e0e">
<text x="182.7" y="73.5">R1</text>
<text x="182.7" y="75.4">3K</text>
<text x="191.1" y="73.5">R2</text>
<text x="191.1" y="75.4">3K</text>
<text x="199.5" y="73.5">R3</text>
<text x="199.5" y="75.4">5.1K</text>
<text x="111" y="89.3">R4</text>
<text x="111" y="91.2">10</text>
<text x="191.1" y="101.4">R5</text>
<text x="95.3" y="104.6">R8</text>
<text x="95.3" y="106.5">R10</text>
<text x="100" y="104.6">10K</text>
<text x="100" y="106.5">10K</text>
<text x="153.1" y="105.5">R9</text>
<text x="157.7" y="105.5">100K</text>
<text x="191.1" y="103.3">120</text>
<text x="153.8" y="113.6">R6</text>
<text x="145.6" y="116.7">R7</text>
<text x="150.3" y="116.7">33K</text>
<text x="153.8" y="115.4">3K</text>
</g>
<g font-size="1.4" fill="#262626">
<text x="52.5" y="94.4">nWKRQ</text>
<text x="71.1" y="94.4">GPIO1</text>
<text x="103.7" y="95.3">GPIO1</text>
<text x="103.7" y="93.4">nWKRQ</text>
<text x="140" y="93.4">RST</text>
<text x="52.5" y="96.2">SCK</text>
<text x="52.5" y="98.1">MISO</text>
<text x="52.5" y="99.9">nINT</text>
<text x="71.1" y="96.2">MOSI</text>
<text x="71.1" y="98.1">nCS</text>
<text x="71.1" y="99.9">RST</text>
<text x="103.7" y="97.2">SCK</text>
<text x="103.7" y="100.9">MISO</text>
<text x="103.7" y="99">MOSI</text>
<text x="103.7" y="102.7">nCS</text>
<text x="103.7" y="104.6">nINT</text>
<text x="238.8" y="104.6">CANL</text>
<text x="238.8" y="102.7">CANH</text>
<text x="103.7" y="108.3">CANL</text>
<text x="139.1" y="108.3">CANH</text>
</g>
<g font-size="1.1" fill="#3c3c3c">
<text x="180.1" y="65.6">3.3V/5V</text>
<text x="189.4" y="65.6">5V</text>
<text x="196.9" y="65.6">12V/24V</text>
<text x="240.7" y="97.2">5.5~30V</text>
</g>
<g font-size="1.1">
<text x="122.2" y="79.6">X1</text>
<text x="183.5" y="78.9">LED1</text>
<text x="183.5" y="80.2">KT-0603R</text>
<text x="191.9" y="78.9">LED2</text>
<text x="191.9" y="80.2">KT-0603R</text>
<text x="200.2" y="78.9">LED3</text>
<text x="200.2" y="80.2">KT-0603R</text>
<text x="122.2" y="88.4">40M</text>
<text x="212.3" y="97.3">D1</text>
<text x="236" y="99.2">D2</text>
<text x="241.6" y="99.2">B5819W SL</text>
<text x="212.3" y="106.1">PESD2CAN</text>
</g>
<g font-size="1.1" fill="#969696">
<text x="59.9" y="92.7">P1</text>
<text x="251.8" y="97.3">P2</text>
<text x="59.9" y="105.2">2.54-2*5P</text>
<text x="251.8" y="107.9">XY350V-3.5-4P</text>
<text x="161.3" y="116.3">SW1</text>
<text x="161.3" y="124.3">TS-1187A-B-A-B</text>
</g>
</svg>
